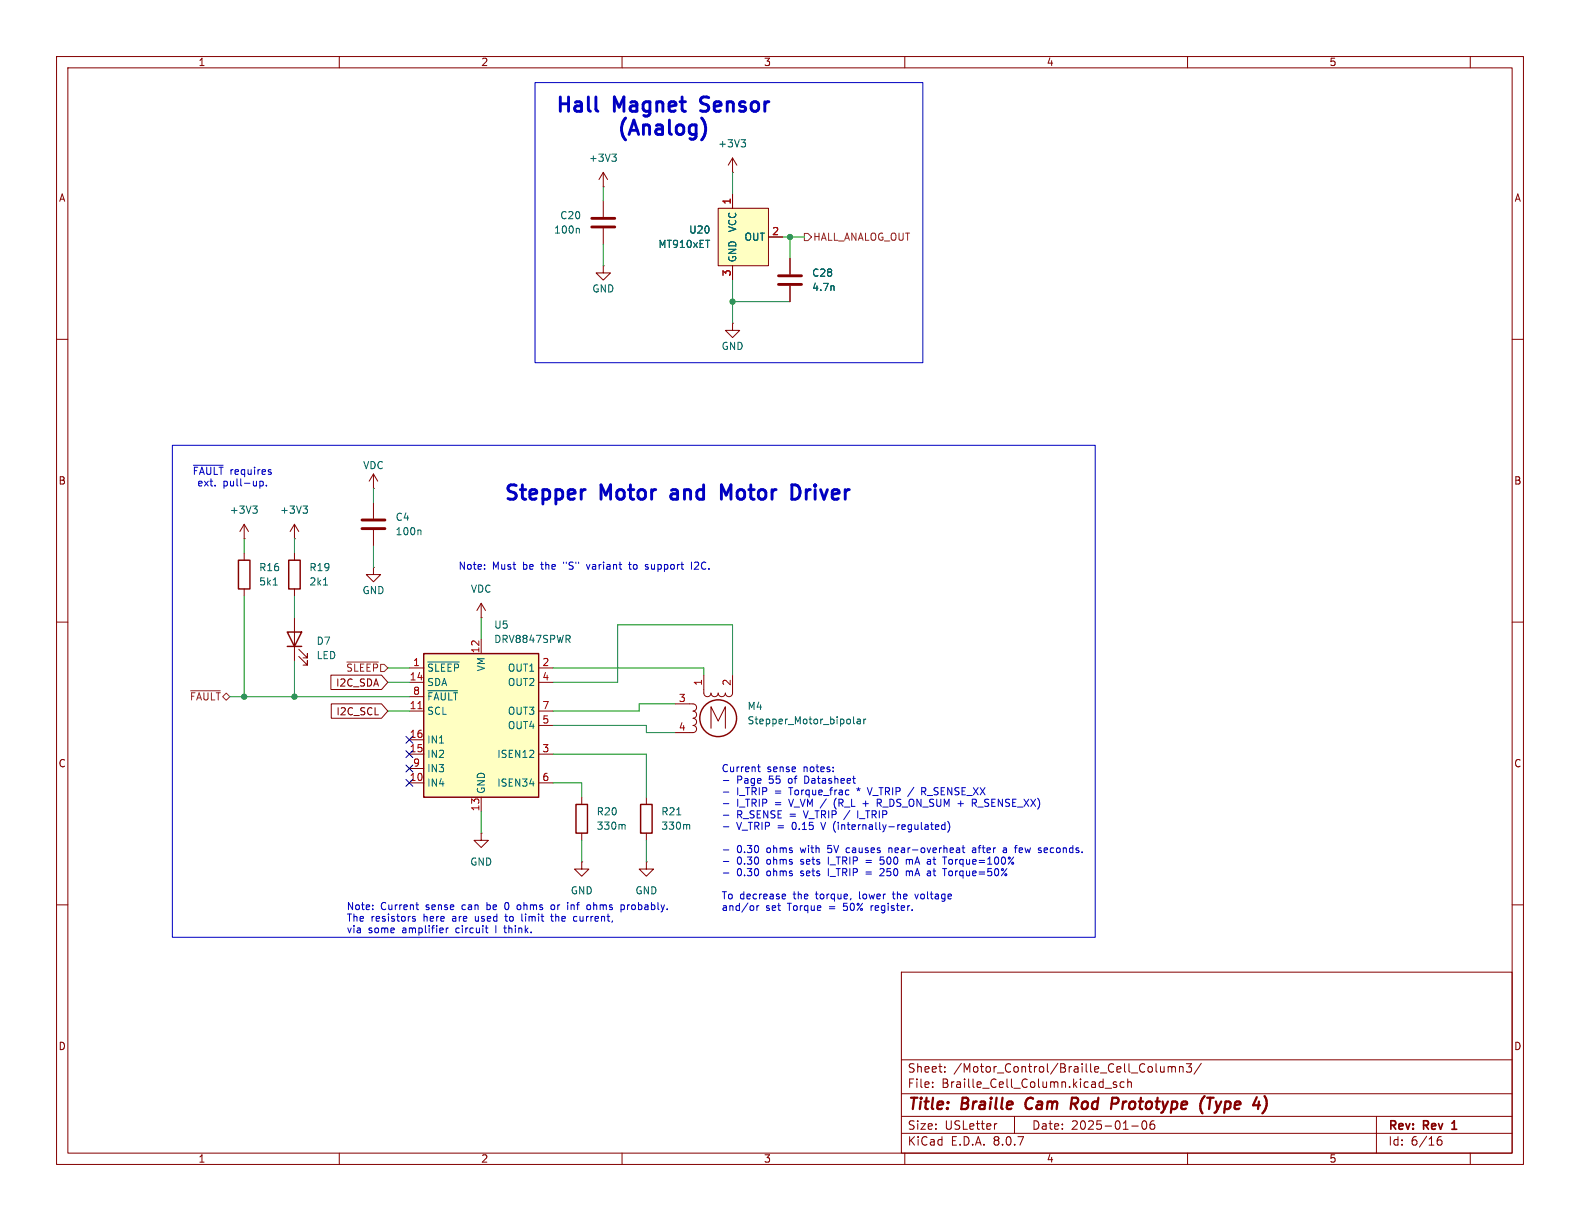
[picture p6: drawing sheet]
<svg xmlns="http://www.w3.org/2000/svg" width="279mm" height="216mm" viewBox="0 0 279 216" stroke-linecap="round" stroke-linejoin="round" font-family="sans-serif">
<g fill="none" stroke="#840000" stroke-width=".18">
<path d="M10 10h259.4v195.9h-259.4zM12 12h255.4v191.9h-255.4zM60 10v2M110 10v2M160 10v2M210 10v2M260 10v2M106.7 35.6v2.8M106.7 40.4v2.8M10 60h2M267.4 60h2M43.2 95.3h.1"/>
<path d="M43.2 92.7l-.8 1.3M43.2 92.7v2.6M43.2 97.8v1.3M43.2 92.7l.7 1.3M10 110h2M43.2 104.1v1.3M267.4 110h2M85.1 147.3v1.3h1.3l-1.3 1.3-1.3-1.3h1.3M85.1 147.3h.1M102.9 152.4v1.3h1.2l-1.2 1.2-1.3-1.2h1.3M102.9 152.4h.1M102.9 141v1.2"/>
<path d="M102.9 147.3v1.3M10 160h2M159.4 171.9h108v32h-108zM267.4 160h2M159.4 197.4h108M159.4 193.4h108M159.4 187.4h108M164.9 192.1v.2M164.9 191.4v.1M167.1 189.4v.2M167.1 188.7v.1M176.3 198.7l-.3 .1"/>
<path d="M179.4 197.4v3M195.4 192.4h1.2M197.4 191.4l-.3-.1-.2 .2v.2l.5 .2v.3h-.5M198.8 191.4l-.4-.1-.3 .3v.4l.1 .2h.6M199.4 191.4l.2-.1 .4 .1 .1 .9M199.4 190.8v1.5M200.1 199.1h1.2M202.1 198.3a.81 .81 0 0 0 .3 1.4l.2-.2 .2-.4-.2-.8M203.6 198.3a1.17 1.17 0 0 0-.1 1.3h.6l.1-.6-.3-.2h-.4l-.1 .2M204.4 189.4l.2 .2M205.2 188.6l.1 .9 .3 .1 .3-.2M205.9 188.6v1"/>
<path d="M206.6 188.7l.4-.1 .2 .2M206.6 188.6v1M207.2 188.8l.2-.2 .4 .1 .1 .9M207.2 188.8v.8M208.6 188.7l.2-.1 .3 .1 .1 .9M208.6 188.6v1M209.8 188.1h.9l-.5 .6 .4 .1v.6l-.2 .2h-.4l-.2-.2M212.4 188l-1.3 1.9M243.4 197.4v6.5M60 203.9v2M110 203.9v2M159.4 200.4h108"/>
<path d="M160 203.9v2M210 203.9v2M254.1 201.8l.3-.2h.5l.1 .2v.4l-.3 .3-.4-.1-.2-.2M254.9 201a.59 .59 0 0 0-.8 .6M260 203.9v2"/>
</g>
<path d="M256.7 199.7h.9M256.9 198.5l-.2 .1" fill="none" stroke="#840000" stroke-width=".3"/>
<path d="M181.6 194.4a1.27 1.27 0 0 0 0 1.6M189.9 195.2l.6 .9M190.3 194.1h-.7l-.3 2M190.4 195.1l-1 .1M197.5 194.1l.2 .1a.54 .54 0 0 1-.2 .9M213 193.8l-.1 .1M213.5 194.1h1.1M214 194.1l-.2 2M223.9 194.4a2.33 2.33 0 0 1-.1 1.6" fill="none" stroke="#840000" stroke-width=".4"/>
<path d="M104.6 38.6h4.1M104.6 40.1h4.1" fill="none" stroke="#840000" stroke-width=".51"/>
<path d="M102.3 40.4l.2 .2v.6M44.7 89.5h.8l-.4 .5M45.2 90l.3 .2v.3l-.3 .2M48.3 103.4h.7M110.2 145.8l.3 .2v.6" fill="none" stroke="#006464" stroke-width=".18"/>
<path d="M42.2 99.1h2v5h-2zM101.9 142.2h2v5.1h-2z" fill="none" stroke="#840000" stroke-width=".25"/>
<path d="M74.9 115.6h20.3v25.4h-20.3z" fill="#ffffc2"/>
<g fill="none" stroke="#840000" stroke-width=".25">
<path d="M51.1 99.1h2v5h-2zM74.9 115.6h20.3v25.4h-20.3zM113.3 142.2h2v5.1h-2z"/>
<circle cx="127" cy="127" r="3.3"/>
</g>
<g fill="none" stroke="#840000" stroke-width=".18">
<path d="M106.7 33h.1M106.7 30.5l-.8 1.3M106.7 30.5v2.5M106.7 30.5l.7 1.3M129.5 30.5h.1M129.5 27.9l-.7 1.3M129.5 27.9v2.6M129.5 27.9l.8 1.3M129.5 57.2v1.2h1.3l-1.3 1.3-1.2-1.3h1.2M129.5 57.2h.1M52.1 95.3h.1M52.1 92.7v2.6"/>
<path d="M52.1 97.8v1.3M52.1 92.7l-.8 1.3M52.1 92.7l.7 1.3M66 86.4h.1M66 83.8l-.7 1.3M66 83.8v2.6M66 88.9v2.8M66 93.7v2.8M66 83.8l.8 1.3M52.1 104.1v1.3M66 100.3v1.3h1.3l-1.3 1.3-1.2-1.3h1.2M66 100.3h.1"/>
<path d="M72.4 118.1h2.5M85.1 109.2h.1M85.1 106.7v2.5M85.1 113v2.6M85.1 106.7l-.8 1.3M85.1 106.7l.8 1.3M95.2 118.1h2.6M124.5 119.4v3.2a.64 .64 0 0 0 .6 .6 .64 .64 0 0 0 .6-.6 .64 .64 0 0 0 .7 .6 .64 .64 0 0 0 .6-.6 .64 .64 0 0 0 .6 .6 .64 .64 0 0 0 .7-.6 .64 .64 0 0 0 .6 .6 .64 .64 0 0 0 .6-.6v-3.2M72.4 138.4h2.5M72.4 125.7h2.5M72.4 120.7h2.5M72.4 133.4h2.5"/>
<path d="M72.4 130.8h2.5M72.4 123.2h2.5M72.4 135.9h2.5M95.2 138.4h2.6M95.2 125.7h2.6M95.2 120.7h2.6M95.2 133.4h2.6M95.2 128.3h2.6M119.4 124.5h3.2a.64 .64 0 0 1 .6 .6 .64 .64 0 0 1-.6 .6 .64 .64 0 0 1 .6 .7 .64 .64 0 0 1-.6 .6 .63 .63 0 0 1 .6 .6 .63 .63 0 0 1-.6 .7M122.6 128.3a.63 .63 0 0 1 .6 .6 .63 .63 0 0 1-.6 .6h-3.2M125.7 128.8v-3.8l1.3 2.5 1.3-2.5v3.8M85.1 141v2.5"/>
<path d="M114.3 152.4v1.3h1.3l-1.3 1.2-1.3-1.2h1.3M114.3 152.4h.1M114.3 141v1.2M114.3 147.3v1.3"/>
</g>
<g fill="none" stroke="#006464" stroke-width=".18">
<path d="M108.2 27.2h.8l-.4 .5M108.7 27.7l.3 .3v.3l-.3 .2M131.1 24.7h.7l-.4 .5M131.6 25.2l.2 .2v.3l-.2 .3M53.6 89.5h.8l-.5 .5M54.1 90l.3 .2v.3l-.3 .2M74.3 93.7l.1 .2v.7M57.2 103.4h.7M75.7 117.1h5.5M100.4 113l.4 .6M100.8 112.5v.4M75.7 122.1h5.2"/>
<path d="M150.9 126.7v1.1l.2 .2M151.6 127.2h.5v.8M152.1 127.5h-.4l-.2 .2 .2 .3 .4-.1M152.8 127.2v.8M153.1 127.2l-.3 .2M119.7 144.1h.7M121.6 145.8l.4 .2v.6"/>
</g>
<path d="M73.9 125.3h.7" fill="none" stroke="#a90000" stroke-width=".18"/>
<path d="M64 93.5h4.1M64 91.9h4.1" fill="none" stroke="#840000" stroke-width=".51"/>
<path d="M127 36.8h8.9v10.2h-8.9z" fill="#ffffc2"/>
<g fill="none" stroke="#840000" stroke-width=".18">
<path d="M127 36.8h8.9v10.2h-8.9zM129.5 34.3v2.5M106.7 47v1.3h1.2l-1.2 1.2-1.3-1.2h1.3M106.7 47h.1M129.5 47v2.5M135.9 41.9h2.5M139.7 45.7v2.8M139.7 50.5v2.8M52.1 109.2v7.6M52.8 116.1l1.6 1.5v-.8v.8h-.8M52.8 114.8l1.6 1.5v-.7v.7h-.8M58.5 119.4h9l1.1 1.3-1.1 1.2h-9z"/>
<path d="M58.6 124.5h8.9l1.1 1.2-1.1 1.3h-8.9z"/>
</g>
<path d="M50.8 111.8h2.5l-1.2 2.5zM50.8 114.3h2.5" fill="none" stroke="#840000" stroke-width=".25"/>
<path d="M137.7 50.3h4M137.7 48.8h4" fill="none" stroke="#840000" stroke-width=".51"/>
<path d="M147.4 50.6l.1 .8" fill="none" stroke="#006464" stroke-width=".18"/>
<path d="M142.2 41.3h.7l.6 .6-.6 .6h-.7zM61.3 117.1h5.6M33.7 122.1h5.3" fill="none" stroke="#725600" stroke-width=".18"/>
<path d="M105.4 19.3l.3 .4M124.5 21.6a3 3 0 0 1-.3 3M103.5 86.6l-.5 .1M129.3 85.7l-.9 1.8-.8-1.8v2.6M140 85.7a1.34 1.34 0 0 1 1.5 .9 1.34 1.34 0 0 1-.5 1.6l-1 .1" fill="none" stroke="#0000c2" stroke-width=".51"/>
<g fill="none" stroke="#0000c2" stroke-width=".18">
<path d="M94.6 14.6h68.6v49.5h-68.6zM30.5 78.7h163.2v87h-163.2zM34.2 82.3h5.2M46 85.1v1.3M46.4 85.1l.2 .2-.1 .5-.2 .1h-.3M47.1 85.8v.1M47.5 83.4l.5 .2-.1 .2-.3 .1M47.5 83.1h.4M85.7 99.9v.1M103.7 99.8l.3 .9M111.1 99.8h.5M111.3 99.4v1.1l.3 .2"/>
<path d="M114.2 99.9h.4M122.3 99.4v1.3M123.3 99.4l-.5 .1M123.5 99.9l-.7 .8h.7M85.7 100.5v.2M114.2 100.2l.5 .2M114.7 100.5l-.2 .2-.4-.1M127.9 138h1M134 135.6h.4M134.1 135.2v1.1l.3 .2M142.3 137.2v1.3h.3M150 139.7l.1 .1"/>
<path d="M151.5 139.5l.3 .1M153.4 139.3l.4 1.2M163.3 139.9l.4 .6M163.7 139.5l-.2-.2h-.5v1.2M163.7 139.7l-.2 .2h-.5M73.5 160h.5M89.6 159.6a.79 .79 0 0 0 0 1.2M101 160v.8M101.4 160l-.4 .1M104.2 160l.2 .2v.4l-.2 .2M111 160v.8M111.2 160l-.2 .2"/>
<path d="M127.9 140.1h1M127.9 142.1h1M127.9 144.1h1M127.9 146.2h1M127.9 150.3h1M127.9 152.3h1M127.9 154.4h1M138.5 158.1l.4 .1v.2l-.6 .1M138.9 158.9h-.4M145.2 145.4l.4 1.3M146.5 151.5v1.3M146.5 153.6v1.3"/>
<path d="M147.6 141.7l-.1 .5 .3 .8M149.6 150.5l.3 .3M149.9 149.9l-.3 .3M150.1 140.5h-.1M151.7 143.4v1.2M152.6 142.1h1M153.1 152.1h1M153.1 152.5h1M153.1 154.2h1M153.1 154.6h1M155.1 141.3v1.3M155.4 142l.5 .6"/>
<path d="M155.6 152.7l.5 .1M155.7 151.5l-.1 .6 .5-.1M155.9 141.7l-.3 .3h-.5M156.1 153.6l-.5 .1M156.3 154.1l-.7 .8h.7M157.2 149.9v.9M157.7 150l-.3-.1-.2 .1M157.8 158.1h.5M158 157.7v1.1l.2 .1M160.3 152v.8M160.3 154v.9M160.3 152.1l.3-.1 .2 .1"/>
<path d="M160.3 154.1l.3-.1 .2 .2M160.8 152.1v.7M160.8 154.2v.7M161 152l-.2 .1M161 154l-.2 .2M161.8 158.1l.3 .8 .3-.8M164.6 145.8h.4M164.8 146.6l.2 .1M165.4 146.3l.6-.2v-.2l-.4-.1-.2 .2 .1 .6h.5M167.1 145.9l-.4-.1-.2 .3 .1 .5h.5M167.1 145.4v1.3M167.6 145.2a1.46 1.46 0 0 1 0 2"/>
<path d="M167.9 152l-.1 .2 .1 .6M167.9 154.1l-.1 .2 .1 .5M170.1 149.9h.5M170.3 149.5v1.1l.3 .2M172 150h.5v.8M172.2 142l.5 .6M172.5 150.2l-.4 .1-.2 .2 .2 .3 .4-.1M172.7 141.7l-.3 .3h-.5M172.9 142.7h1M177.4 150h.5l.1 .8M178 150.2l-.4 .1-.2 .2 .2 .3 .4-.1M179.9 149.5l-.3 .2"/>
<path d="M180.3 150.7l.3 .1M180.6 149.9l-.3 .1M180.8 150.2l-.6 .1M185.1 149.9h-.3l-.2 .2 .1 .6 .4 .1M185.2 150.2l-.6 .1M65.9 160.7v.1M65.9 160.1v.1M73.4 162.1l-.3-.1-.2 .2 .1 .2 .4 .1v.3h-.5M73.8 160.8h.2M78.9 164.1v.8M79.3 164.1l-.4 .2M85.8 164.1h.5"/>
<path d="M86.1 164.9h.2M87.7 163.7v1.2M89.1 164.1h.5M89.3 163.7v1.1l.1 .1M89.3 162h.4M89.4 161.6v1.1l.2 .2M91.6 160.1h.4M91.6 160.8h.4M92.3 161.6v1.1l.2 .2M97.4 162h.4M97.5 161.6v1.1l.3 .2M98.1 160.2l-.3-.2-.3 .1-.1 .1 .1 .6h.3l.3-.2"/>
<path d="M101.7 162l.3 .1M102 162.8l-.3 .1M110.3 160.1l.1 .1-.1 .6M133.1 160.1l.2 .3v.3l-.2 .3M133.8 160.1v.9M134.2 160.1l-.4 .3M154 160.1v.9M154.3 160.1l-.3 .3"/>
</g>
<g fill="none" stroke="#009600" stroke-width=".18">
<path d="M106.7 33v2.6M129.5 30.5v3.8M106.7 43.2v3.8M129.5 49.5v7.7M129.5 53.3h10.2M138.4 41.9h3.8M139.7 41.9v3.8M43.2 95.3v2.5M52.1 95.3v2.5M66 86.4v2.5M66 96.5v3.8M43.2 105.4v17.8"/>
<path d="M52.1 105.4v3.8M52.1 116.8v6.4M68.6 118.1h3.8M85.1 109.2v3.8M97.8 118.1h26.7v1.3M129.5 119.4v-8.9h-20.3v10.2h-11.4M40.6 123.2h31.8M68.6 125.7h3.8M68.6 120.7h3.8M97.8 138.4h5.1v2.6M97.8 128.3h16.5v1.2h5.1M97.8 133.4h16.5v7.6"/>
<path d="M119.4 124.5h-6.4v1.2h-15.2M85.1 143.5v3.8M102.9 148.6v3.8M114.3 148.6v3.8"/>
</g>
<path d="M71.8 137.8l1.2 1.2M71.8 135.3l1.2 1.2M71.8 130.2l1.2 1.2M71.8 132.7l1.2 1.3M73 137.8l-1.2 1.2M73 135.3l-1.2 1.2M73 130.2l-1.2 1.2M73 132.7l-1.2 1.3" fill="none" stroke="#000084" stroke-width=".18"/>
<g fill="#009600" stroke="#009600" stroke-width=".18">
<circle cx="52.1" cy="123.2" r=".46"/>
<circle cx="43.2" cy="123.2" r=".46"/>
<circle cx="129.5" cy="53.3" r=".46"/>
<circle cx="139.7" cy="41.9" r=".46"/>
</g>
<g font-size="3.5" fill="#0000c2">
<text x="98" y="20.6">Hall</text>
<text x="108.5" y="20.6">Magnet</text>
<text x="124.9" y="20.6">Sensor</text>
<text x="108.8" y="24.7">(Analog)</text>
<text x="88.8" y="89.2">Stepper</text>
<text x="106.2" y="89.2">Motor</text>
<text x="119.7" y="89.2">and</text>
<text x="129.5" y="89.2">Motor</text>
<text x="143" y="89.2">Driver</text>
</g>
<g font-size="2.8" fill="#840000">
<text x="160.4" y="196.8">Title:</text>
<text x="170.1" y="196.8">Braille</text>
<text x="182.2" y="196.8">Cam</text>
<text x="191" y="196.8">Rod</text>
<text x="198.9" y="196.8">Prototype</text>
<text x="215.4" y="196.8">(Type</text>
</g>
<g font-size="2.1" fill="#840000">
<text x="160.4" y="189.9">Sheet:</text>
<text x="168.6" y="189.9">/Motor_Control/Braille_Cell_Column3/</text>
<text x="160.4" y="192.6">File:</text>
<text x="166.5" y="192.6">Braille_Cell_Column.kicad_sch</text>
<text x="160.4" y="202.8">KiCad</text>
<text x="160.4" y="200">Size:</text>
<text x="167.1" y="200">USLetter</text>
<text x="168.1" y="202.8">E.D.A.</text>
<text x="175.7" y="202.8">8.0.7</text>
<text x="182.4" y="200">Date:</text>
<text x="189.4" y="200">2025-01-06</text>
<text x="245.4" y="200.2">Rev:</text>
<text x="245.4" y="202.8">Id:</text>
<text x="249.5" y="202.8">6/16</text>
<text x="251.8" y="200.2">Rev</text>
<text x="257.5" y="200.2">1</text>
</g>
<g font-size="1.8" fill="#840000">
<text x="35" y="11.9">1</text>
<text x="85" y="11.9">2</text>
<text x="135" y="11.9">3</text>
<text x="185" y="11.9">4</text>
<text x="235" y="11.9">5</text>
<text x="10.3" y="35.9">A</text>
<text x="267.7" y="35.9">A</text>
<text x="10.3" y="85.9">B</text>
<text x="267.7" y="85.9">B</text>
<text x="59.3" y="121.6">I2C_SDA</text>
<text x="59.4" y="126.7">I2C_SCL</text>
<text x="10.3" y="135.9">C</text>
<text x="267.7" y="135.9">C</text>
<text x="10.3" y="185.9">D</text>
<text x="267.7" y="185.9">D</text>
<text x="35" y="205.8">1</text>
<text x="85" y="205.8">2</text>
<text x="135" y="205.8">3</text>
<text x="185" y="205.8">4</text>
<text x="235" y="205.8">5</text>
</g>
<g font-size="1.8" fill="#006464">
<text x="104" y="28.8">+3V3</text>
<text x="126.9" y="26.3">+3V3</text>
<text x="97.9" y="41.5">100n</text>
<text x="99" y="39">C20</text>
<text x="121.8" y="41.5">U20</text>
<text x="130.4" y="41.2" transform="rotate(-90 130.4 41.2)">VCC</text>
<text x="116.3" y="44">MT910xET</text>
<text x="130.4" y="46.5" transform="rotate(-90 130.4 46.5)">GND</text>
<text x="131.6" y="42.8">OUT</text>
<text x="104.6" y="51.9">GND</text>
<text x="143.5" y="49.1">C28</text>
<text x="143.5" y="51.7">4.7n</text>
<text x="127.5" y="62.1">GND</text>
<text x="64.1" y="83.2">VDC</text>
<text x="40.5" y="91">+3V3</text>
<text x="49.4" y="91">+3V3</text>
<text x="69.9" y="92.3">C4</text>
<text x="69.9" y="94.8">100n</text>
<text x="45.7" y="101.2">R16</text>
<text x="54.6" y="101.2">R19</text>
<text x="45.7" y="103.7">5k1</text>
<text x="54.6" y="103.7">2k1</text>
<text x="64" y="105.3">GND</text>
<text x="83.2" y="105">VDC</text>
<text x="87.3" y="113.9">DRV8847SPWR</text>
<text x="87.3" y="111.4">U5</text>
<text x="55.9" y="114.2">D7</text>
<text x="55.9" y="116.8">LED</text>
<text x="75.4" y="119">~{SLEEP}</text>
<text x="86" y="118.8" transform="rotate(-90 86 118.8)">VM</text>
<text x="89.7" y="119">OUT1</text>
<text x="75.4" y="121.5">SDA</text>
<text x="75.4" y="124.1">~{FAULT}</text>
<text x="89.7" y="121.5">OUT2</text>
<text x="132.1" y="125.7">M4</text>
<text x="75.4" y="126.6">SCL</text>
<text x="75.4" y="131.7">IN1</text>
<text x="89.7" y="129.1">OUT4</text>
<text x="89.7" y="126.6">OUT3</text>
<text x="132.1" y="128.3">Stepper_Motor_bipolar</text>
<text x="75.4" y="134.2">IN2</text>
<text x="75.4" y="136.8">IN3</text>
<text x="87.8" y="134.2">ISEN12</text>
<text x="75.4" y="139.3">IN4</text>
<text x="86" y="140.5" transform="rotate(-90 86 140.5)">GND</text>
<text x="87.8" y="139.3">ISEN34</text>
<text x="105.4" y="144.4">R20</text>
<text x="105.4" y="146.9">330m</text>
<text x="116.8" y="144.4">R21</text>
<text x="116.8" y="146.9">330m</text>
<text x="83.1" y="153.3">GND</text>
<text x="100.8" y="158.3">GND</text>
<text x="112.3" y="158.3">GND</text>
</g>
<g font-size="1.8" fill="#a90000">
<text x="129.3" y="36.3" transform="rotate(-90 129.3 36.3)">1</text>
<text x="136.5" y="41.7">2</text>
<text x="129.3" y="49" transform="rotate(-90 129.3 49)">3</text>
<text x="73" y="117.9">1</text>
<text x="84.8" y="115.6" transform="rotate(-90 84.8 115.6)">12</text>
<text x="95.8" y="117.9">2</text>
<text x="72.3" y="125.5">11</text>
<text x="72.3" y="120.4">14</text>
<text x="73" y="122.9">8</text>
<text x="95.8" y="120.4">4</text>
<text x="95.8" y="125.5">7</text>
<text x="119.9" y="124.2">3</text>
<text x="124.2" y="121.4" transform="rotate(-90 124.2 121.4)">1</text>
<text x="129.3" y="121.4" transform="rotate(-90 129.3 121.4)">2</text>
<text x="72.3" y="130.6">16</text>
<text x="95.8" y="128">5</text>
<text x="119.9" y="129.3">4</text>
<text x="72.3" y="133.1">15</text>
<text x="73" y="135.6">9</text>
<text x="95.8" y="133.1">3</text>
<text x="72.3" y="138.2">10</text>
<text x="84.8" y="143.6" transform="rotate(-90 84.8 143.6)">13</text>
<text x="95.8" y="138.2">6</text>
</g>
<g font-size="1.8" fill="#725600">
<text x="143.7" y="42.8">HALL_ANALOG_OUT</text>
<text x="61.1" y="119">~{SLEEP}</text>
<text x="33.5" y="124.1">~{FAULT}</text>
</g>
<g font-size="1.8" fill="#0000c2">
<text x="34" y="84.2">~{FAULT}</text>
<text x="34.8" y="86.2">ext.</text>
<text x="39.4" y="86.2">pull-up.</text>
<text x="40.6" y="84.2">requires</text>
<text x="81" y="100.9">Note:</text>
<text x="87.1" y="100.9">Must</text>
<text x="92.6" y="100.9">be</text>
<text x="96" y="100.9">the</text>
<text x="100.1" y="100.9">&quot;S&quot;</text>
<text x="104.4" y="100.9">variant</text>
<text x="112.1" y="100.9">to</text>
<text x="115.2" y="100.9">support</text>
<text x="123.5" y="100.9">I2C.</text>
<text x="127.5" y="136.9">Current</text>
<text x="135.7" y="136.9">sense</text>
<text x="142.2" y="136.9">notes:</text>
<text x="130.3" y="138.9">Page</text>
<text x="130.3" y="141">I_TRIP</text>
<text x="130.3" y="143">I_TRIP</text>
<text x="136.1" y="138.9">55</text>
<text x="137.1" y="141">=</text>
<text x="137.1" y="143">=</text>
<text x="139.7" y="138.9">of</text>
<text x="139.9" y="141">Torque_frac</text>
<text x="139.9" y="143">V_VM /</text>
<text x="142.8" y="138.9">Datasheet</text>
<text x="148.2" y="143">(R_L</text>
<text x="152.1" y="141">*</text>
<text x="153.5" y="143">+</text>
<text x="154.3" y="141">V_TRIP /</text>
<text x="156.3" y="143">R_DS_ON_SUM +</text>
<text x="164.1" y="141">R_SENSE_XX</text>
<text x="173.5" y="143">R_SENSE_XX)</text>
<text x="130.3" y="145.1">R_SENSE =</text>
<text x="130.3" y="147.1">V_TRIP =</text>
<text x="140.4" y="147.1">0.15</text>
<text x="142.5" y="145.1">V_TRIP /</text>
<text x="145.8" y="147.1">V (internally-regulated)</text>
<text x="152.4" y="145.1">I_TRIP</text>
<text x="130.3" y="151.2">0.30</text>
<text x="130.3" y="153.2">0.30</text>
<text x="130.3" y="155.3">0.30</text>
<text x="135.7" y="151.2">ohms</text>
<text x="135.7" y="153.2">ohms</text>
<text x="135.7" y="155.3">ohms</text>
<text x="141.9" y="151.2">with</text>
<text x="141.9" y="153.2">sets</text>
<text x="141.9" y="155.3">sets</text>
<text x="146.9" y="151.2">5V</text>
<text x="147" y="153.2">I_TRIP</text>
<text x="147" y="155.3">I_TRIP</text>
<text x="150.4" y="151.2">causes</text>
<text x="156.6" y="153.2">500</text>
<text x="156.6" y="155.3">250</text>
<text x="158.1" y="151.2">near-overheat</text>
<text x="161.4" y="153.2">mA</text>
<text x="161.4" y="155.3">mA</text>
<text x="165.4" y="153.2">at</text>
<text x="165.4" y="155.3">at</text>
<text x="168.5" y="153.2">Torque=100%</text>
<text x="168.5" y="155.3">Torque=50%</text>
<text x="173.2" y="151.2">after</text>
<text x="178.8" y="151.2">a</text>
<text x="181.2" y="151.2">few</text>
<text x="185.5" y="151.2">seconds.</text>
<text x="61.2" y="161.1">Note:</text>
<text x="67.3" y="161.1">Current</text>
<text x="75.4" y="161.1">sense</text>
<text x="82" y="161.1">can</text>
<text x="86.6" y="161.1">be</text>
<text x="90" y="161.1">0</text>
<text x="92.4" y="161.1">ohms</text>
<text x="98.6" y="161.1">or</text>
<text x="101.8" y="161.1">inf</text>
<text x="105.4" y="161.1">ohms</text>
<text x="111.6" y="161.1">probably.</text>
<text x="127.5" y="159.4">To</text>
<text x="127.5" y="161.4">and/or</text>
<text x="130.8" y="159.4">decrease</text>
<text x="135.4" y="161.4">set</text>
<text x="139.4" y="161.4">Torque</text>
<text x="140.5" y="159.4">the</text>
<text x="144.6" y="159.4">torque,</text>
<text x="146.9" y="161.4">=</text>
<text x="149.7" y="161.4">50%</text>
<text x="152.5" y="159.4">lower</text>
<text x="154.7" y="161.4">register.</text>
<text x="158.7" y="159.4">the</text>
<text x="162.8" y="159.4">voltage</text>
<text x="61.2" y="163.2">The</text>
<text x="61.2" y="165.2">via</text>
<text x="65.1" y="165.2">some</text>
<text x="65.6" y="163.2">resistors</text>
<text x="71.3" y="165.2">amplifier</text>
<text x="75" y="163.2">here</text>
<text x="80.3" y="163.2">are</text>
<text x="80.9" y="165.2">circuit</text>
<text x="84.5" y="163.2">used</text>
<text x="90" y="165.2">think.</text>
<text x="90.1" y="163.2">to</text>
<text x="93.2" y="163.2">limit</text>
<text x="98.7" y="163.2">the</text>
<text x="102.8" y="163.2">current,</text>
</g>
</svg>
